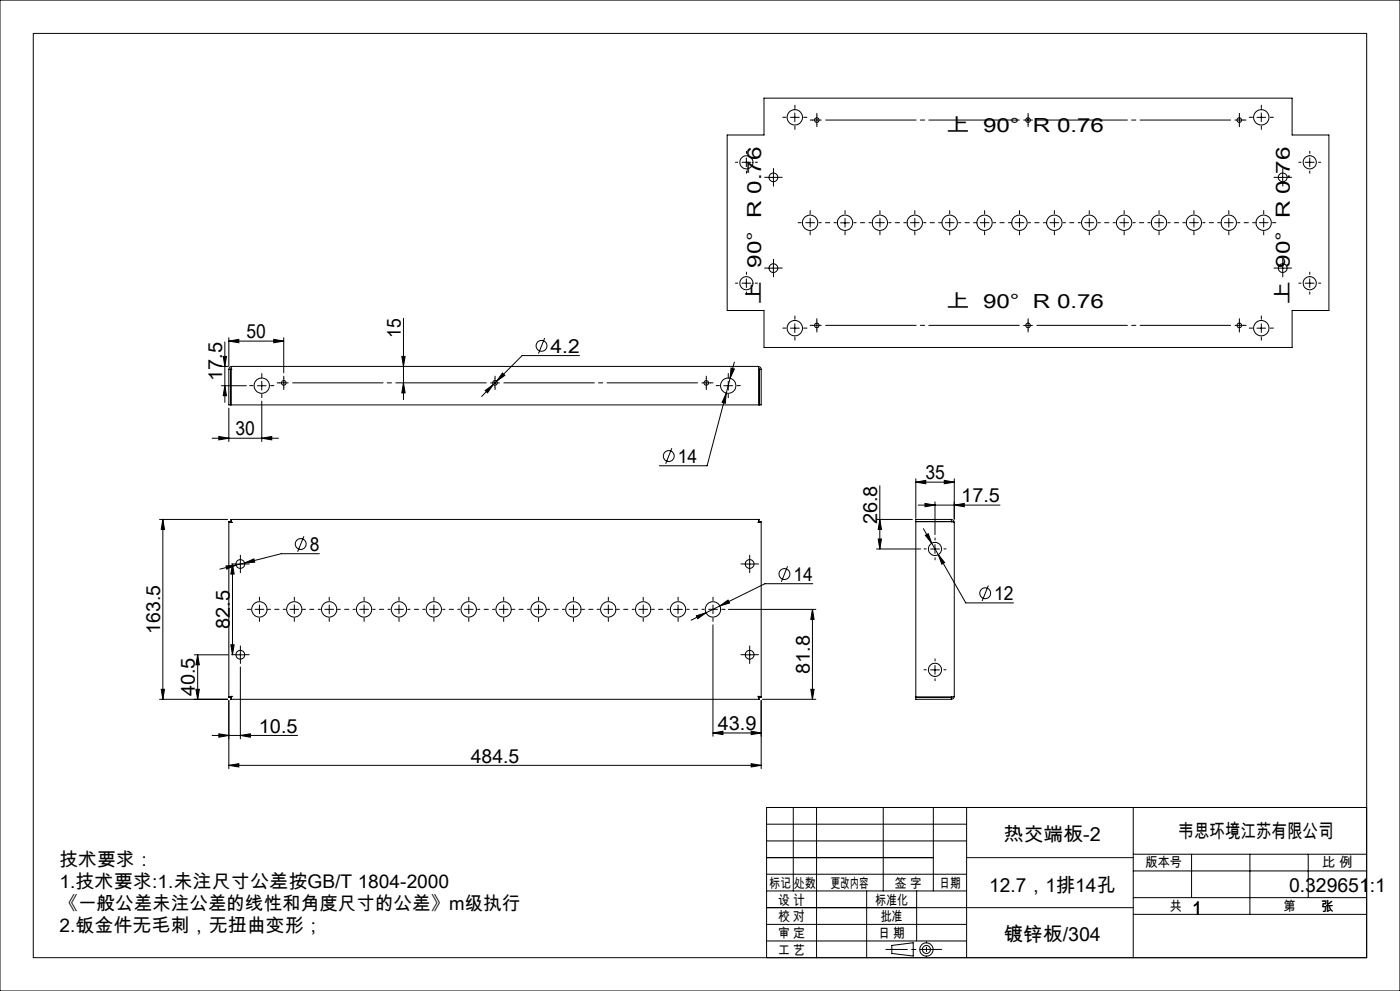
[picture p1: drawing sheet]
<svg xmlns="http://www.w3.org/2000/svg" width="420mm" height="297mm" viewBox="0 0 420 297" stroke-linecap="round" stroke-linejoin="round" font-family="sans-serif">
<g fill="none" stroke="#000" stroke-width=".3">
<path d="M0 0h420v297h-420zM229.2 29.4h158.4v11.1h11.1v52.6h-11.1v11h-158.4v-11h-11v-52.6h11zM237.1 35.2h2.7M238.4 33.9v2.6M307.1 36h2.6M308.4 34.7v2.6M377.1 35.2h2.6M378.4 33.9v2.6M222.6 48.6h2.6M223.9 47.3v2.6M230.7 53.2h2.6M232 51.9v2.6"/>
<path d="M383.5 53.2h2.6M384.8 51.9v2.6M391.6 48.6h2.6M392.9 47.3v2.6M232 79.1v2.6M252.2 66.8h2.6M253.5 65.4v2.7M384.8 79.1v2.6M121 95.4v24.4M222.6 84.9h2.6M223.9 83.6v2.6M230.7 80.4h2.6"/>
<path d="M237.1 98.4h2.7M238.4 97v2.7M307.1 97.5h2.6M308.4 96.2v2.6M377.1 98.4h2.6M378.4 97v2.7M383.5 80.4h2.6M391.6 84.9h2.6M392.9 83.6v2.6M66.4 115.6h7.5M66.4 109.8h2.1M67 106.8h.9l-.4 3z"/>
<path d="M67.5 115.6l.4 3h-.9zM67.5 102.5v18.1M68.7 102.2l2.9-.5v1zM68.7 101.2v8.5M68.7 110.7v10.7h159.7v-10.7M68.7 102.2h16.4M68.7 110.7h.6M69.3 110.7v10.7M69.3 110.7h.1M69.3 110.6v.1M69.5 109.8l-.2 .9M69.5 109.8a.84 .84 0 0 0-.8 .9"/>
<path d="M69.5 109.8h158M77.2 115.6h2.6M78.5 114.3v2.6M82.1 101.7l3 .5-3 .5zM85.1 101.2v10.6M120.5 106.8h1l-.5 3zM121 114.8l.5 3h-1zM145.6 117l2.4-1.8-1.7 2.5zM147.2 114.8h2.6M148 115.2l-3.5 3.6M148.5 113.4v2.7M149 114.3l-1 .9"/>
<path d="M150.7 111.8l.7 .7-2.4 1.8zM163.4 101.3l-1.9 4.7M173.9 106.6h-17.3l-7.6 7.7M217.1 115.6h2.7M217.9 117.8l-.3 3.1-1-.3zM217.9 117.8l-5.8 21.8h-14.3M218.5 114.3v2.6M219 113.3l-1.1 4.5M219.3 110.3l1 .3-1.3 2.7zM220.3 108.5l-1.3 4.8M227.5 109.8l.2 .9M227.5 109.8a.85 .85 0 0 1 .9 .9"/>
<path d="M227.7 110.6v.1M227.7 110.7v10.7M227.7 110.7h.7M227.7 110.7h.1M63.6 131.3h19.9M65.7 130.8l3 .5-3 .5zM68.7 122.3v10M78.5 131.3l3-.5v1zM78.5 120.2v12.1M201.5 134.3l-1.8 4.7M47.9 155.7h20.4M48.9 155.7l.5 3h-1z"/>
<path d="M48.9 155.7v53.9M68.7 156.3l.8 .3M68.7 156.3v52.6M69.3 155.7l.2 .9M69.3 155.7h158.4M69.5 156.6h.1M227.5 156.6h.1M227.7 155.7l-.2 .9M227.7 155.7v.6l-.2 .3M228.4 156.3l-.9 .3M228.4 156.3v52.6M263 155.7h10.7"/>
<path d="M263.9 155.7l.5 3h-.9zM263.9 145.6v18.9M274.7 144.5l3-.5v1zM274.7 143.5v11.8M274.7 144.5h11.6M274.7 156.3h10.7M275.5 151.4h24.5M277 158.5l2.5 4.3M277.5 150.9l3 .5-3 .5zM280.5 150.4v9.8M283.3 144l3 .5-3 .5zM285.4 156.3l.9 .3"/>
<path d="M285.4 156.3h.1M285.4 155.7a.9 .9 0 0 1 .9 .9M285.4 155.7h-10.7v53.9h10.7M285.4 155.7v.6M286.3 151.4l3-.5v1zM286.3 143.5v12.1M286.3 156.6v52.1M67.8 169.6l3-.2-2.8 1.2zM69.7 169l.5 3h-.9zM69.7 169v27.2M70.8 169h2.6M70.8 169.4l-4.8 1.2"/>
<path d="M72.1 167.7v2.7M73.4 168.7l2.8-1.2 .2 1zM73.4 168.7l-2.6 .7M91.2 160.7l-1.9 4.7M95.8 165.9h-11.4l-11 2.8M223.6 169h2.6M224.9 167.7v2.7M236.3 169.7l-1.9 4.7M243.8 174.9h-14.3l-13.6 6.7M263 164.5h13.2M263.5 161.5h.9l-.5 3zM277.6 160.4l.9-.5 1 2.9z"/>
<path d="M279.2 164.5h2.6M279.5 162.8l2 3.4M280.5 163.2v2.6M281.5 166.2l1.9 2.4-.9 .5zM281.5 166.2l8.2 14.5h14.4M296.5 175.5l-1.9 4.6M58.3 196.2h10.2M59.3 196.2l.5 3h-1zM59.3 196.2v13.4M69.3 193.2h.9l-.5 3zM70.8 196.2h2.6M72.1 194.9v2.7"/>
<path d="M72.1 199.9v21.5M202.1 182.6h2.6M203.4 181.3v2.6M208.9 184.5l2.9-.8-2.5 1.7zM213.9 187.3v33.4M215.9 181.6l2.5-1.8 .5 .9zM215.9 181.6l-8.6 4.3M218.5 182.6h26.3M223.6 196.2h2.6M224.9 194.9v2.7M243.7 182.6v27M243.7 182.6l.5 3h-1z"/>
<path d="M280.5 199.4v2.7M47.9 209.6h20.4M48.4 206.6h1l-.5 3zM58.8 206.6h1l-.5 3zM65.7 219.9l3 .5-3 .5zM68.7 209.9v20.5M69.3 209.6h158.4M69.5 208.7h.1M69.5 208.7l-.2 .9M69.5 208.7l-.8 .2M69.5 208.7l-.2 .2h-.6M213.9 219.7l3-.6v1.1z"/>
<path d="M213.9 219.7h14.5M225.4 219.1l3 .6-3 .5zM227.5 208.7h.1M227.5 208.7l.2 .9M227.5 208.7l.2 .2M227.5 208.7l.9 .2M227.7 208.9v.7M227.7 208.9h.7M228.4 209.9v20.5M228.7 209.6h16.1M243.2 206.6h1l-.5 3zM274.7 208.9h10.7"/>
<path d="M279.2 200.8h2.6M285.4 208.9v.7M285.4 208.9h.1M285.5 208.9h-.1M286.3 208.7l-.9 .2M286.3 208.7a.9 .9 0 0 1-.9 .9M63.6 220.4h25.7M68.7 229.4l2.9-.5v1zM68.7 229.4h159.7M72.1 220.4l3-.5v1zM225.4 228.9l3 .5-3 .5zM230 257h50"/>
<path d="M230 252h60M230 247h60M230 242h180v45h-180zM238 242v25M245 242v45M265 242v25M280 242v25M290 242v45M340 242v45M340 256h70M357.5 256v13M375 256v18"/>
<path d="M392.5 256v13M230 277h60M230 272h60M230 262h60M230 267h60M260 267v20M275 267v15M340 274h70M340 269h70M340 261h70M230 282h60M267.5 283.3l6.5-.8v4l-6.5-.8z"/>
<circle cx="238.4" cy="35.2" r="2.3"/>
<circle cx="245" cy="36" r=".69"/>
<circle cx="308.4" cy="36" r=".69"/>
<circle cx="371.8" cy="36" r=".69"/>
<circle cx="378.4" cy="35.2" r="2.3"/>
<circle cx="223.9" cy="48.7" r="1.97"/>
<circle cx="232" cy="53.2" r="1.31"/>
<circle cx="384.8" cy="53.2" r="1.31"/>
<circle cx="392.9" cy="48.6" r="1.98"/>
<circle cx="243" cy="66.8" r="2.3"/>
<circle cx="253.5" cy="66.8" r="2.31"/>
<circle cx="264" cy="66.8" r="2.31"/>
<circle cx="274.4" cy="66.8" r="2.3"/>
<circle cx="284.9" cy="66.8" r="2.31"/>
<circle cx="295.4" cy="66.8" r="2.31"/>
<circle cx="305.8" cy="66.8" r="2.31"/>
<circle cx="316.3" cy="66.8" r="2.31"/>
<circle cx="326.8" cy="66.8" r="2.31"/>
<circle cx="337.2" cy="66.8" r="2.31"/>
<circle cx="347.7" cy="66.8" r="2.3"/>
<circle cx="358.2" cy="66.8" r="2.31"/>
<circle cx="368.6" cy="66.8" r="2.31"/>
<circle cx="379.1" cy="66.8" r="2.3"/>
<circle cx="223.9" cy="84.9" r="1.97"/>
<circle cx="232" cy="80.4" r="1.31"/>
<circle cx="238.4" cy="98.4" r="2.3"/>
<circle cx="245.1" cy="97.5" r=".7"/>
<circle cx="308.4" cy="97.5" r=".7"/>
<circle cx="371.8" cy="97.5" r=".7"/>
<circle cx="378.4" cy="98.4" r="2.3"/>
<circle cx="384.8" cy="80.4" r="1.31"/>
<circle cx="392.9" cy="84.9" r="1.98"/>
<circle cx="78.5" cy="115.6" r="2.31"/>
<circle cx="85.1" cy="114.8" r=".69"/>
<circle cx="148.5" cy="114.8" r=".69"/>
<circle cx="162.5" cy="103.6" r="1.62"/>
<circle cx="211.9" cy="114.8" r=".69"/>
<circle cx="218.5" cy="115.6" r="2.31"/>
<circle cx="200.6" cy="136.7" r="1.63"/>
<circle cx="72.1" cy="169" r="1.32"/>
<circle cx="90.2" cy="163" r="1.64"/>
<circle cx="224.9" cy="169" r="1.32"/>
<circle cx="235.3" cy="172" r="1.63"/>
<circle cx="280.5" cy="164.5" r="1.97"/>
<circle cx="295.6" cy="177.8" r="1.63"/>
<circle cx="72.1" cy="196.2" r="1.32"/>
<circle cx="77.8" cy="182.6" r="2.31"/>
<circle cx="88.3" cy="182.6" r="2.31"/>
<circle cx="98.8" cy="182.6" r="2.31"/>
<circle cx="109.2" cy="182.6" r="2.3"/>
<circle cx="119.7" cy="182.6" r="2.31"/>
<circle cx="130.2" cy="182.6" r="2.31"/>
<circle cx="140.6" cy="182.6" r="2.3"/>
<circle cx="151.1" cy="182.6" r="2.31"/>
<circle cx="161.6" cy="182.6" r="2.31"/>
<circle cx="172" cy="182.6" r="2.3"/>
<circle cx="182.5" cy="182.6" r="2.31"/>
<circle cx="193" cy="182.6" r="2.31"/>
<circle cx="203.4" cy="182.6" r="2.3"/>
<circle cx="213.9" cy="182.6" r="2.31"/>
<circle cx="224.9" cy="196.2" r="1.32"/>
<circle cx="280.5" cy="200.8" r="1.98"/>
<circle cx="277.9" cy="284.6" r="2"/>
<circle cx="277.9" cy="284.6" r="1.22"/>
</g>
<g fill="none" stroke="#000" stroke-width=".3" stroke-dasharray="30.5 1.3 1.3 1.3">
<path d="M235.8 35.2h-1M238.5 32.5v-1M238.5 37.8v1M241.1 35.2h1M243.7 36h-.7M245.1 36v-1.3M245.1 36h-1.4M245.1 36v1.3M245.1 36h1.3M245.1 34.7v-.7M245.1 37.3v.7M308.4 34.7v-.7"/>
<path d="M308.4 37.3v.7M371.8 36v-1.3M371.8 36h-1.3M371.8 36v1.3M371.8 36h1.3M371.8 34.7v-.7M371.8 37.3v.7M373.1 36h.7M375.8 35.2h-1M378.4 32.5v-1M378.4 37.8v1M381 35.2h1"/>
<path d="M221.3 48.6h-.7M223.9 46v-.7M223.9 51.3v.6M226.6 48.6h.6M230.7 53.1h-1.3M232 51.8v-1.3M232 54.5v1.3M233.4 53.1h1.3M383.5 53.1h-1.3M384.8 51.8v-1.3M384.8 54.5v1.3M386.1 53.1h1.4"/>
<path d="M390.3 48.6h-.7M392.9 46v-.7M392.9 51.3v.6M395.6 48.6h.6M232 79v-1.3M240.4 66.7h-1M243 66.7v-1.3M243 66.7h-1.3M243 66.7v1.4M243 66.7h1.4M243 64.1v-1M243 69.4v1"/>
<path d="M253.5 64.1v-1M253.5 69.4v1M264 66.7v-1.3M264 66.7h-1.3M264 66.7v1.4M264 66.7h1.3M264 64.1v-1M264 69.4v1M274.4 66.7v-1.3M274.4 66.7h-1.3M274.4 66.7v1.4M274.4 66.7h1.4"/>
<path d="M274.4 64.1v-1M274.4 69.4v1M284.9 66.7v-1.3M284.9 66.7h-1.3M284.9 66.7v1.4M284.9 66.7h1.3M284.9 64.1v-1M284.9 69.4v1M295.4 66.7v-1.3M295.4 66.7h-1.3M295.4 66.7v1.4M295.4 66.7h1.3"/>
<path d="M295.4 64.1v-1M295.4 69.4v1M305.8 66.7v-1.3M305.8 66.7h-1.3M305.8 66.7v1.4M305.8 66.7h1.4M305.8 64.1v-1M305.8 69.4v1M316.3 66.7v-1.3M316.3 66.7h-1.3M316.3 66.7v1.4M316.3 66.7h1.3"/>
<path d="M316.3 64.1v-1M316.3 69.4v1M326.8 66.7v-1.3M326.8 66.7h-1.3M326.8 66.7v1.4M326.8 66.7h1.3M326.8 64.1v-1M326.8 69.4v1M337.2 66.7v-1.3M337.2 66.7h-1.3M337.2 66.7v1.4M337.2 66.7h1.4"/>
<path d="M337.2 64.1v-1M337.2 69.4v1M347.7 66.7v-1.3M347.7 66.7h-1.3M347.7 66.7v1.4M347.7 66.7h1.3M347.7 64.1v-1M347.7 69.4v1M358.2 66.7v-1.3M358.2 66.7h-1.3M358.2 66.7v1.4M358.2 66.7h1.3"/>
<path d="M358.2 64.1v-1M358.2 69.4v1M368.6 66.7v-1.3M368.6 66.7h-1.3M368.6 66.7v1.4M368.6 66.7h1.4M368.6 64.1v-1M368.6 69.4v1M379.1 66.7v-1.3M379.1 66.7h-1.3M379.1 66.7v1.4M379.1 66.7h1.3"/>
<path d="M379.1 64.1v-1M379.1 69.4v1M381.7 66.7h1M384.8 79v-1.3M221.3 84.9h-.7M223.9 82.2v-.6M223.9 87.5v.7M226.6 84.9h.6M230.7 80.3h-1.3M232 81.7v1.3M233.4 80.3h1.3M235.8 98.3h-1"/>
<path d="M238.5 95.7v-1M241.1 98.3h1M243.7 97.5h-.7M245.1 97.5v-1.3M245.1 97.5h-1.4M245.1 97.5v1.3M245.1 97.5h1.3M245.1 96.2v-.7M245.1 98.8v.7M308.4 96.2v-.7M308.4 98.8v.7M371.8 97.5v-1.3"/>
<path d="M371.8 97.5h-1.3M371.8 97.5v1.3M371.8 97.5h1.3M371.8 96.2v-.7M371.8 98.8v.7M373.1 97.5h.7M375.8 98.3h-1M378.4 95.7v-1M381 98.3h1M383.5 80.3h-1.3M384.8 81.7v1.3M386.1 80.3h1.4"/>
<path d="M390.3 84.9h-.7M392.9 82.2v-.6M392.9 87.5v.7M395.6 84.9h.6M75.9 115.6h-1M78.5 112.9v-1M78.5 118.2v1M81.2 115.6h1M83.8 114.7h-.7M85.1 114.7v-1.3M85.1 114.7h-1.3M85.1 114.7v1.4"/>
<path d="M85.1 114.7h1.4M85.1 113.4v-.7M85.1 116.1v.7M148.5 113.4v-.7M148.5 116.1v.7M211.9 114.7v-1.3M211.9 114.7h-1.3M211.9 114.7v1.4M211.9 114.7h1.3M211.9 113.4v-.7M211.9 116.1v.7M213.2 114.7h.7"/>
<path d="M215.8 115.6h-.9M218.5 112.9v-1M218.5 118.2v1M221.1 115.6h1M238.5 101v1M378.4 101v1M70.8 169h-1.3M72.1 167.7v-1.3M72.1 170.3v1.4M73.4 169h1.4M77.8 180v-1M88.3 180v-1"/>
<path d="M98.8 180v-1M109.2 180v-1M119.7 180v-1M130.2 180v-1M140.6 180v-1M151.1 180v-1M161.6 180v-1M172 180v-1M182.5 180v-1M193 180v-1M203.4 180v-1M213.9 180v-1"/>
<path d="M223.6 169h-1.3M224.9 167.7v-1.3M224.9 170.3v1.4M226.2 169h1.3M277.9 164.5h-.7M280.5 161.9v-.7M280.5 167.1v.7M283.2 164.5h.6M70.8 196.2h-1.3M72.1 194.9v-1.3M72.1 197.5v1.4M73.4 196.2h1.4"/>
<path d="M75.2 182.6h-1M77.8 182.6v-1.3M77.8 182.6h-1.3M77.8 182.6v1.3M77.8 182.6h1.4M77.8 185.3v.9M88.3 182.6v-1.3M88.3 182.6h-1.3M88.3 182.6v1.3M88.3 182.6h1.3M88.3 185.3v.9M98.8 182.6v-1.3"/>
<path d="M98.8 182.6h-1.4M98.8 182.6v1.3M98.8 182.6h1.3M98.8 185.3v.9M109.2 182.6v-1.3M109.2 182.6h-1.3M109.2 182.6v1.3M109.2 182.6h1.4M109.2 185.3v.9M119.7 182.6v-1.3M119.7 182.6h-1.3M119.7 182.6v1.3"/>
<path d="M119.7 182.6h1.3M119.7 185.3v.9M130.2 182.6v-1.3M130.2 182.6h-1.4M130.2 182.6v1.3M130.2 182.6h1.3M130.2 185.3v.9M140.6 182.6v-1.3M140.6 182.6h-1.3M140.6 182.6v1.3M140.6 182.6h1.4M140.6 185.3v.9"/>
<path d="M151.1 182.6v-1.3M151.1 182.6h-1.3M151.1 182.6v1.3M151.1 182.6h1.3M151.1 185.3v.9M161.6 182.6v-1.3M161.6 182.6h-1.4M161.6 182.6v1.3M161.6 182.6h1.3M161.6 185.3v.9M172 182.6v-1.3M172 182.6h-1.3"/>
<path d="M172 182.6v1.3M172 182.6h1.4M172 185.3v.9M182.5 182.6v-1.3M182.5 182.6h-1.3M182.5 182.6v1.3M182.5 182.6h1.3M182.5 185.3v.9M193 182.6v-1.3M193 182.6h-1.4M193 182.6v1.3M193 182.6h1.3"/>
<path d="M193 185.3v.9M203.4 185.3v.9M213.9 182.6v-1.3M213.9 182.6h-1.3M213.9 182.6v1.3M213.9 182.6h1.3M213.9 185.3v.9M216.5 182.6h1M223.6 196.2h-1.3M224.9 194.9v-1.3M224.9 197.5v1.4M226.2 196.2h1.3"/>
<path d="M280.5 198.1v-.7M277.9 200.7h-.7M280.5 203.4v.6M283.2 200.7h.6"/>
</g>
<g fill="none" stroke="#000" stroke-width=".3" stroke-dasharray="30.5 1.3 1.3 1.3" stroke-dashoffset="29.8">
<path d="M245.7 66.7h5.2M256.2 66.7h5.1M266.6 66.7h5.2M277.1 66.7h5.2M287.6 66.7h5.1M298 66.7h5.2M308.5 66.7h5.2M319 66.7h5.1M329.4 66.7h5.2M339.9 66.7h5.2M350.3 66.7h5.2M360.8 66.7h5.2"/>
<path d="M371.3 66.7h5.2M80.5 182.6h5.2M90.9 182.6h5.2M101.4 182.6h5.2M111.9 182.6h5.2M122.3 182.6h5.2M132.8 182.6h5.2M143.3 182.6h5.2M153.7 182.6h5.2M164.2 182.6h5.2M174.7 182.6h5.2M185.1 182.6h5.2"/>
<path d="M195.6 182.6h5.2M206.1 182.6h5.2"/>
</g>
<path d="M247.7 36h58.1M311.1 36h58.1M247.7 97.5h58.1M311.1 97.5h58.1M87.8 114.7h58.1M151.1 114.7h58.2" fill="none" stroke="#000" stroke-width=".3" stroke-dasharray="30.5 1.3 1.3 1.3" stroke-dashoffset="3.3"/>
<path d="M265.8 284.5h16.7" fill="none" stroke="#000" stroke-width=".3" stroke-dasharray="30.5 1.3 1.3 1.3" stroke-dashoffset="24"/>
<path d="M277.9 282.2v4.7" fill="none" stroke="#000" stroke-width=".3" stroke-dasharray="30.5 1.3 1.3 1.3" stroke-dashoffset="30"/>
<path d="M10 10h400v277h-400zM290 257h50M290 272h50" fill="none" stroke="#0a0605" stroke-width=".3"/>
<g fill="#000">
<path d="M78.5 131.3l3-.5v1zM65.7 130.8l3 .5-3 .5z"/>
<path d="M263.9 155.7l.5 3h-.9zM263.5 161.5h.9l-.5 3z"/>
<path d="M274.7 144.5l3-.5v1zM283.3 144l3 .5-3 .5z"/>
<path d="M48.4 206.6h1l-.5 3zM48.9 155.7l.5 3h-1zM243.2 206.6h1l-.5 3zM243.7 182.6l.5 3h-1zM69.3 193.2h.9l-.5 3zM69.7 169l.5 3h-.9zM58.8 206.6h1l-.5 3zM59.3 196.2l.5 3h-1zM121 114.8l.5 3h-1zM120.5 106.8h1l-.5 3zM67.5 115.6l.4 3h-.9zM67 106.8h.9l-.4 3z"/>
<path d="M213.9 219.7l3-.6v1.1zM225.4 219.1l3 .6-3 .5zM208.9 184.5l.4 .9 2.5-1.7zM215.9 181.6l3-.9-.5-.9zM67.8 169.6l.2 1 2.8-1.2zM73.4 168.7l3-.2-.2-1zM277.5 150.9l3 .5-3 .5zM286.3 151.4l3-.5v1zM277.6 160.4l1.9 2.4-1-2.9zM281.5 166.2l1 2.9 .9-.5zM68.7 102.2l2.9-.5v1zM82.1 101.7l3 .5-3 .5zM219.3 110.3l-.3 3 1.3-2.7zM217.9 117.8l-1.3 2.8 1 .3zM145.6 117l.7 .7 1.7-2.5zM150.7 111.8l-1.7 2.5 2.4-1.8z"/>
<path d="M65.7 219.9l3 .5-3 .5zM72.1 220.4l3-.5v1z"/>
<path d="M225.4 228.9l3 .5-3 .5zM68.7 229.4l2.9-.5v1z"/>
</g>
<g font-size="5.8">
<text x="283.7" y="39.5">上 90° R 0.76</text>
<text x="228.4" y="91.5" transform="rotate(-90 228.4 91.5)">上 90° R 0.76</text>
<text x="283.7" y="92.3">上 90° R 0.76</text>
<text x="387" y="91.5" transform="rotate(-90 387 91.5)">上 90° R 0.76</text>
<text x="74" y="101.4">50</text>
<text x="120.2" y="101.2" transform="rotate(-90 120.2 101.2)">15</text>
<text x="165.2" y="105.7">4.2</text>
<text x="66.6" y="114.1" transform="rotate(-90 66.6 114.1)">17.5</text>
<text x="70.7" y="130.5">30</text>
<text x="203.3" y="138.8">14</text>
<text x="277.6" y="143.6">35</text>
<text x="288.4" y="150.5">17.5</text>
<text x="263.2" y="157.2" transform="rotate(-90 263.2 157.2)">26.8</text>
<text x="92.9" y="165.1">8</text>
<text x="238" y="174.1">14</text>
<text x="298.3" y="179.9">12</text>
<text x="48.1" y="189.9" transform="rotate(-90 48.1 189.9)">163.5</text>
<text x="69" y="188.4" transform="rotate(-90 69 188.4)">82.5</text>
<text x="242.9" y="201.9" transform="rotate(-90 242.9 201.9)">81.8</text>
<text x="58.5" y="208.7" transform="rotate(-90 58.5 208.7)">40.5</text>
<text x="77.7" y="219.6">10.5</text>
<text x="215.3" y="218.8">43.9</text>
<text x="141.2" y="228.5">484.5</text>
<text x="353.6" y="251.1">韦思环境江苏有限公司</text>
<text x="301.2" y="252.1">热交端板-2</text>
<text x="296.8" y="267.2">12.7，1排14孔</text>
<text x="386.7" y="267.2">0.329651:1</text>
<text x="357.6" y="274.2">1</text>
<text x="301.2" y="282.1">镀锌板/304</text>
</g>
<g font-size="5.6">
<text x="17.9" y="259.4">技术要求：</text>
<text x="17.9" y="266.1">1.技术要求:1.未注尺寸公差按GB/T 1804-2000</text>
<text x="17.9" y="272.7">《一般公差未注公差的线性和角度尺寸的公差》m级执行</text>
<text x="17.9" y="279.4">2.钣金件无毛刺，无扭曲变形；</text>
</g>
<g font-size="4.1">
<text x="343.7" y="259.9">版本号</text>
<text x="396.6" y="259.9">比 例</text>
<text x="230.9" y="266.1">标记</text>
<text x="238.3" y="266.1">处数</text>
<text x="249.2" y="266.1">更改内容</text>
<text x="268.4" y="266.2">签 字</text>
<text x="281.7" y="266.2">日期</text>
<text x="233.4" y="271.2">设 计</text>
<text x="262.6" y="271.2">标准化</text>
<text x="351" y="272.9">共</text>
<text x="385" y="272.9">第</text>
<text x="396.5" y="272.9">张</text>
<text x="233.4" y="276.1">校 对</text>
<text x="233.4" y="281.2">审 定</text>
<text x="263.4" y="281.2">日 期</text>
<text x="264.2" y="276.1">批准</text>
<text x="233.4" y="286.2">工 艺</text>
</g>
</svg>
